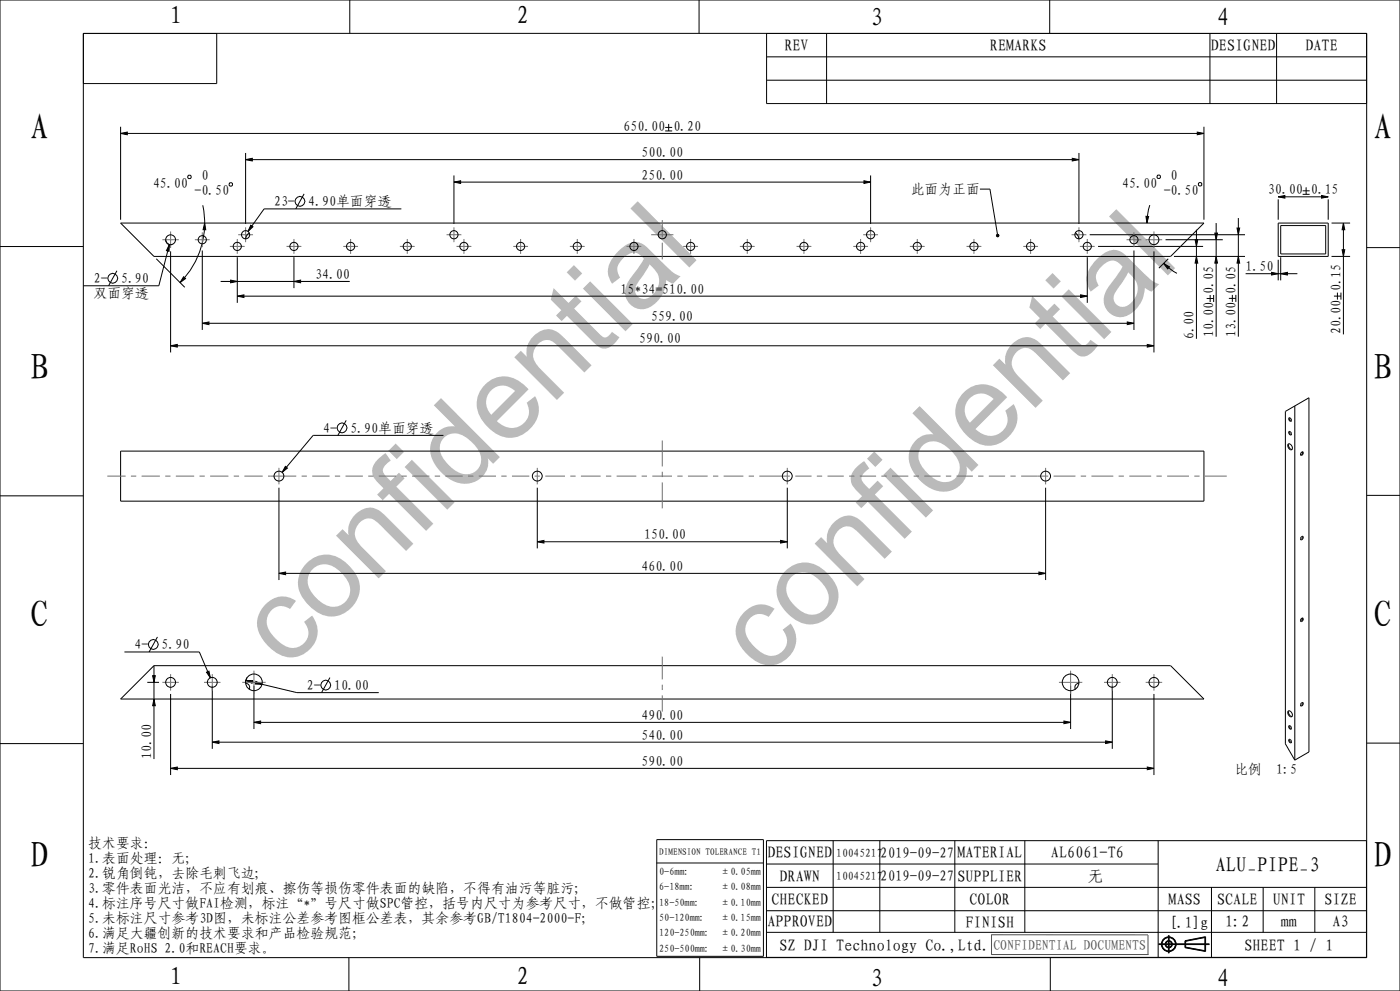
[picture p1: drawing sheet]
<svg xmlns="http://www.w3.org/2000/svg" width="420mm" height="297mm" viewBox="0 0 420 297" stroke-linecap="round" stroke-linejoin="round" font-family="sans-serif">
<g fill="none" stroke="#000" stroke-width=".3">
<path d="M0 0h420v297h-420zM25 10h385v277h-385zM25 10h40v15h-40zM104.9 0v10M209.7 0v10M230 10h180v21h-180zM230 17h180M248 10v21M314.9 0v10M363 10v21M383 10v21M36.2 40l2-.4v.8z"/>
<path d="M36.2 38v27.8M36.2 40h325M199.6 38.2h2.1M199.6 39.2h2.1M200.6 37.1v2.1M230 24h180M359.2 39.6l2 .4-2 .4zM361.2 38v27.8M56.6 52.5h.5l.2 .3v.5l-.2 .2h-.5l-.3-.2v-.5zM69 54.8h.5l.2 .2v.5l-.2 .3h-.5l-.3-.3v-.5zM73.7 47.8l2-.4v.8zM73.7 45.8v21.3"/>
<path d="M73.7 47.8h250M91.2 58.1l-2.5 4.5M136.2 54.6l2-.4v.8zM136.2 52.6v14.5M136.2 54.6h125M259.2 54.2l2 .4-2 .4zM261.2 52.6v14.5M294 56.7h3l2.2 13.5M321.7 47.4l2 .4-2 .4zM323.7 45.8v21.3M347.4 52.5h.5l.2 .2v.5l-.2 .3h-.5l-.3-.3v-.5zM359.8 54.7h.5l.2 .3v.5l-.2 .2h-.5l-.3-.2v-.5z"/>
<path d="M383.5 59l2-.4v.8zM383.5 59.7v6.1M383.5 59h15M390.8 57.2h2.1M390.8 58.2h2.1M391.8 56.1v2.1M396.5 58.6l2 .4-2 .4zM398.5 59.7v6.1M0 73.9h25M36.2 66.8h325l-10 10h-305zM46.9 77.6l8.5 8.5M49.7 71.8a1.47 1.47 0 0 0 2 1.4"/>
<path d="M50.8 73.3l-.1 2-.8-.2zM50.8 73.3l-3.2 12.3h-22.6M51.2 75.3v30.3M60.7 75.1v23.8M60.8 61.5a25.2 25.2 0 0 1-6.8 23.2M61.4 66.8l.3 2.1-.8-.1zM71.2 77.1v13.7M75.2 67.5l.7 .5-1.5 1.4zM88.2 77.1v9.2M120.4 62.6h-41.2l-4.8 6.8M298.9 70.4l.3-.2 .4 .1 .1 .3-.1 .3-.4 .1-.3-.2zM326.2 77.1v13.7"/>
<path d="M326.9 70.3h46.6M329.4 73.8h31.5M340.2 75.1v23.8M343.8 64.8l.8 .1-.5 1.9zM344.9 61.5l-.6 2.6-.2 2.7M346.2 75.3v30.3M349.1 78.9l1.7 1.1-.5 .6zM349.1 78.9l1.6 1.5 2.4 1.5M349.7 71.8h17.1M350.5 77.6l-2.8 2.8M352.2 76.8h21.3M358.5 71.8h.8l-.4 2z"/>
<path d="M358.9 76.8l.4 2h-.8zM358.9 68.8v32.7M364.4 69.8h.8l-.4 2zM364.8 76.8l.4 2h-.8zM364.8 66.8v34.1M371.1 68.3h.8l-.4 2zM371.5 76.8l.4 2h-.8zM371.5 65.3v35.6M383.5 66.8h15v10h-15zM383.5 77.8v6.2M384.2 67.6h13.5v8.5h-13.5zM384.2 77.1v6.9"/>
<path d="M399.5 76.8h5.5M399.5 66.8h5.5M402.6 74.8h.8l-.4 2zM403 66.8l.4 2h-.8zM403 66.8v33.4M410 74.2h10M35.1 81.1l-2.5 4.5M55.1 82.9l.6 .6-1.7 1.2zM60.7 96.9l2-.4v.8zM60.7 96.9h279.5M66.2 84.3h38.7M69.2 83.9l2 .4-2 .4z"/>
<path d="M71.2 88.8l2-.4v.8zM71.2 88.8h255M88.2 84.3l2-.4v.8zM324.2 88.4l2 .4-2 .4zM338.2 96.5l2 .4-2 .4zM362 89.5h2.1M363 88.4v2.1M364.1 88.4v2.1M368.7 89.4h2.1M369.7 88.4v2.1M370.8 88.4v2.1M373.7 82h15.5"/>
<path d="M381.5 81.6l2 .4-2 .4zM384.2 82l2-.4v.8zM400.2 88.7h2.1M401.2 87.7v2.1M402.3 87.7v2.1M51.2 103.6l2-.4v.8zM51.2 103.6h295M344.2 103.2l2 .4-2 .4zM36.2 135.2h325v15h-325zM85.6 139.8l.6 .5-1.6 1.3zM103.9 126l-2.5 4.5M133 130.5h-39.1l-9.3 11.1"/>
<path d="M385.6 123.3l7.1-4.1v106.2l-4.3 2.4-2.8-4.9zM388.4 121.7v106.1M0 148.6h25M83.7 146.2v27.6M161.2 146.2v18.2M236.2 146.2v18.2M313.7 146.2v27.6M410 148.5h10M83.7 171.8l2-.4v.8zM83.7 171.8h230M161.2 162.4l2-.4v.8zM161.2 162.4h75"/>
<path d="M234.2 162l2 .4-2 .4zM311.7 171.4l2 .4-2 .4zM37.3 195.4h22.5l3.3 7.7M46.2 199.5h305l10 10h-325zM46.2 199.5v28M47.2 190.9l-2.5 4.5M44.2 204.5h3.5M45.8 202.5h.8l-.4 2zM46.2 209.5l.4 2h-.8zM51.2 208v24.3M62 201.5l.7-.4 .4 2zM63.7 205.5v18.9"/>
<path d="M73.8 203.9l2 .1-.2 .8zM73.8 203.9l15.3 3.7h24.5M74.1 203.1l-.4 1.4M76.2 216.5l2-.4v.8zM76.2 205.5v13M76.2 216.5h245M76.8 204.2l1.8 .9-2-.1zM99 203.1l-2.5 4.5M319.2 216.1l2 .4-2 .4zM321.2 205.5v13M333.7 205.5v18.9M346.2 208v24.3"/>
<path d="M0 222.9h25M51.2 230.3l2-.4v.8zM51.2 230.3h295M63.7 222.4l2-.4v.8zM63.7 222.4h270M331.7 222l2 .4-2 .4zM344.2 229.9l2 .4-2 .4zM387.5 222.3l-.3 .2M410 222.7h10M197 251.6h32v35h-32zM197 258.6h32M229.9 251.9h180v35h-180z"/>
<path d="M229.9 258.9h117.5M249.9 251.9v27.5M263.9 251.9v27.5M286.4 251.9v27.5M307.4 251.9v27.5M347.4 251.9v35M229.9 265.9h180M229.9 272.9h180M229.9 279.4h180M363.4 265.9v21M378.9 265.9v13.5M394.4 265.9v13.5"/>
<path d="M104.7 287v10M209.9 287v10M315.1 287v10M347.6 283.1h15.2M347.6 283h15.2M347.6 282.9h15.2M350.5 280.3v5.4M350.6 280.3v5.4M350.7 280.3v5.4M355.5 281.9l6.2-1.2v4.5l-6.2-1.2zM355.6 282l6-1.2v4.2l-6-1.1zM355.7 282.1l5.8-1.1v3.9l-5.8-1z"/>
<circle cx="90" cy="60.3" r="1.47"/>
<circle cx="33.8" cy="83.4" r="1.47"/>
<circle cx="102.6" cy="128.2" r="1.47"/>
<circle cx="46" cy="193.1" r="1.47"/>
<circle cx="97.7" cy="205.3" r="1.47"/>
<circle cx="350.6" cy="283" r="2.21"/>
<circle cx="350.6" cy="283" r="2.11"/>
<circle cx="350.6" cy="283" r="2.01"/>
<circle cx="350.6" cy="283" r="1.08"/>
<circle cx="350.6" cy="283" r=".88"/>
<circle cx="350.6" cy="283" r=".98"/>
</g>
<g fill="#000">
<path d="M36.2 40l2-.4v.8zM359.2 39.6l2 .4-2 .4zM73.7 47.8l2-.4v.8zM136.2 54.6l2-.4v.8zM259.2 54.2l2 .4-2 .4zM321.7 47.4l2 .4-2 .4zM383.5 59l2-.4v.8zM396.5 58.6l2 .4-2 .4zM50.8 73.3l-.1 2-.8-.2zM61.4 66.8l.3 2.1-.8-.1zM75.2 67.5l.7 .5-1.5 1.4zM298.9 70.4l.3-.2 .4 .1 .1 .3-.1 .3-.4 .1-.3-.2z"/>
<path d="M343.8 64.8l.8 .1-.5 1.9zM349.1 78.9l1.7 1.1-.5 .6zM358.5 71.8h.8l-.4 2zM358.9 76.8l.4 2h-.8zM364.4 69.8h.8l-.4 2zM364.8 76.8l.4 2h-.8zM371.1 68.3h.8l-.4 2zM371.5 76.8l.4 2h-.8zM403 66.8l.4 2h-.8zM402.6 74.8h.8l-.4 2zM55.1 82.9l.6 .6-1.7 1.2zM60.7 96.9l2-.4v.8z"/>
<path d="M71.2 88.8l2-.4v.8zM69.2 83.9l2 .4-2 .4zM88.2 84.3l2-.4v.8zM324.2 88.4l2 .4-2 .4zM338.2 96.5l2 .4-2 .4zM381.5 81.6l2 .4-2 .4zM384.2 82l2-.4v.8zM51.2 103.6l2-.4v.8zM344.2 103.2l2 .4-2 .4zM85.6 139.8l.6 .5-1.6 1.3zM83.7 171.8l2-.4v.8zM161.2 162.4l2-.4v.8z"/>
<path d="M234.2 162l2 .4-2 .4zM311.7 171.4l2 .4-2 .4zM45.8 202.5h.8l-.4 2zM46.2 209.5l.4 2h-.8zM62 201.5l.7-.4 .4 2zM73.8 203.9l2 .1-.2 .8zM76.2 216.5l2-.4v.8zM76.8 204.2l1.8 .9-2-.1zM319.2 216.1l2 .4-2 .4zM51.2 230.3l2-.4v.8zM63.7 222.4l2-.4v.8zM331.7 222l2 .4-2 .4z"/>
<path d="M344.2 229.9l2 .4-2 .4z"/>
</g>
<path d="M297.3 280.1l47.1 .1v5.9M297.5 280.2v5.9M344.5 286.1h-47.1" fill="none" stroke="#4d4d4d" stroke-width=".3"/>
<!-- layer: 02___PRT_ALL_AXES -->
<g fill="none" stroke="#707070" stroke-width=".3">
<path d="M48.7 71.8h5M51.2 69.4v4.9M58.5 71.8h4.4M60.7 69.6v4.5M69 73.8h4.4M71.2 71.6v4.5M71.5 70.3h4.4M73.7 68.1v4.5M86 73.8h4.4M88.2 71.6v4.5M103 73.8h4.4M105.2 71.6v4.5"/>
<path d="M120 73.8h4.4M122.2 71.6v4.5M134 70.3h4.4M136.2 68.1v4.5M137 73.8h4.4M139.2 71.6v4.5M154 73.8h4.4M156.2 71.6v4.5M171 73.8h4.4M173.2 71.6v4.5M188 73.8h4.4M190.2 71.6v4.5"/>
<path d="M195.3 70.3h6.7M198.7 66v5.1M198.7 72.7v5M205 73.8h4.4M207.2 71.6v4.5M222 73.8h4.4M224.2 71.6v4.5M239 73.8h4.4M241.2 71.6v4.5M256 73.8h4.4M258.2 71.6v4.5M259 70.3h4.4"/>
<path d="M261.2 68.1v4.5M273 73.8h4.4M275.2 71.6v4.5M290 73.8h4.4M292.2 71.6v4.5M307 73.8h4.4M309.2 71.6v4.5M321.5 70.3h4.4M323.7 68.1v4.5M324 73.8h4.4M326.2 71.6v4.5M338 71.8h4.4"/>
<path d="M340.2 69.6v4.5M343.7 71.8h5M346.2 69.4v4.9M198.7 132v7.8M32.2 142.7h5.5M39.3 142.7h1.6M42.5 142.7h5.5M49.6 142.7h1.6M52.8 142.7h5.4M59.8 142.7h1.6M63 142.7h5.5M70.1 142.7h1.6"/>
<path d="M73.3 142.7h5.5M80.4 142.7h8.5M83.7 140.2v5M90.5 142.7h1.6M93.7 142.7h5.2M100.5 142.7h1.6M103.7 142.7h5.2M110.5 142.7h1.5M113.6 142.7h5.2M120.4 142.7h1.6M123.6 142.7h5.2M130.4 142.7h1.6"/>
<path d="M133.6 142.7h5.2M140.4 142.7h1.6M143.6 142.7h5.2M150.4 142.7h1.6M153.6 142.7h5.2M160.4 142.7h1.6M161.2 140.2v5M163.6 142.7h5.9M171.1 142.7h1.6M174.3 142.7h5.9M181.8 142.7h1.6M185 142.7h5.9"/>
<path d="M192.5 142.7h1.6M195.7 142.7h5.9M198.7 141.4v1.6M198.7 144.6v7.8M203.2 142.7h1.6M206.4 142.7h5.9M213.9 142.7h1.6M217.1 142.7h5.9M224.6 142.7h1.6M227.8 142.7h9.2M236.2 140.2v5M238.6 142.7h4.9"/>
<path d="M245.1 142.7h1.6M248.3 142.7h4.8M254.7 142.7h1.6M257.9 142.7h4.9M264.4 142.7h1.6M267.6 142.7h4.9M274.1 142.7h1.6M277.3 142.7h4.9M283.8 142.7h1.6M287 142.7h4.9M293.4 142.7h1.6M296.6 142.7h4.9"/>
<path d="M303.1 142.7h1.6M306.3 142.7h8.2M313.7 140.2v5M316.1 142.7h6.5M324.2 142.7h1.6M327.4 142.7h6.6M335.6 142.7h1.6M338.8 142.7h6.5M346.9 142.7h1.6M350.1 142.7h6.6M358.3 142.7h1.6M361.5 142.7h6.5"/>
<path d="M198.7 196.8v6.8M48.7 204.5h5M51.2 202v5M61.2 204.5h5M63.7 202v5M72.7 204.5h7M76.2 201v7M198.7 205.2v1.6M198.7 208.4v4.9M198.7 206h.1M317.7 204.5h7M321.2 201v7"/>
<path d="M331.2 204.5h5M333.7 202v5M343.7 204.5h5M346.2 202v5"/>
</g>
<g fill="none" stroke="#000" stroke-width=".3">
<path d="M74.8 69.8l-.9 1-.2 .8M322.6 69.8l.6 .6 .5 1.2M386.5 133.1v-.1a1.11 1.11 0 0 1 1.1 .6 1.11 1.11 0 0 1-.1 1.2h-.4a1.36 1.36 0 0 1-.6-1.7zM386.6 133h-.1M386.6 133l.1 1 .4 .5 .5 .2M386.7 125.3l.6 .2v.8l-.6-.4zM386.7 129.4l.6 .2v.7l-.6-.3zM386.9 129.3l.1 .6 .4 .3M386.9 125.2l.1 .6 .4 .4M387.3 130.3h.1M390.2 136.4v.1M390.5 135.6h.1"/>
<path d="M390.5 135.6h.2M390.6 135.5l-.4 .4v.5M390.6 135.4h.1M390.6 135.4l.3 .1v.5l-.3 .4-.4 .1M390.7 135.5h.1M390.7 135.5l-.1 .5-.4 .4M390.8 135.6h.1M390.2 161.7v.1M390.4 161.6l-.2 .1M390.4 161.6h.1M390.4 160.9l.4-.2 .2 .4-.3 .5-.3 .2-.3-.3zM390.7 160.7l-.3 .9"/>
<path d="M390.2 186.2v.1M390.4 185.4l.1 .1M390.5 185.6h.1M390.5 185.6h.2M390.5 185.3l.2 .1M390.6 185.3l-.4 .4v.5M390.6 185.3h.1M390.6 185.3h.3v.5l-.3 .4-.4 .1M390.7 185.4h.1M390.7 185.2l.1 .3M390.8 185.5l-.6 .7M73.7 204.8a1.23 1.23 0 0 1 1.1 1.8"/>
<path d="M323.7 204.8a1.23 1.23 0 0 0-1.1 1.8M386.5 213.1a1.11 1.11 0 0 1 1.1 .5 1.11 1.11 0 0 1-.1 1.2h-.4a1.36 1.36 0 0 1-.6-1.7zM386.6 213l-.1 .1M386.6 213l.1 1 .4 .6 .5 .1M386.7 217.5l.6 .3v.7l-.6-.3zM386.9 217.5l.1 .6 .4 .3M387.3 218.5h.1M390.2 211.6h.1M390.4 211.4l-.2 .1M390.4 211.4h.1M390.4 210.7l.4-.2 .2 .4-.3 .5-.3 .2-.3-.3zM390.7 210.5l-.3 .9"/>
<path d="M386.7 221.6l.6 .3v.7l-.6-.3zM386.9 221.6l.1 .6 .4 .3M387.3 222.6h.1"/>
<circle cx="51.2" cy="71.8" r="1.48"/>
<circle cx="60.7" cy="71.8" r="1.23"/>
<circle cx="71.2" cy="73.8" r="1.23"/>
<circle cx="73.7" cy="70.3" r="1.23"/>
<circle cx="88.2" cy="73.8" r="1.23"/>
<circle cx="105.2" cy="73.8" r="1.23"/>
<circle cx="122.2" cy="73.8" r="1.23"/>
<circle cx="136.2" cy="70.3" r="1.23"/>
<circle cx="139.2" cy="73.8" r="1.23"/>
<circle cx="156.2" cy="73.8" r="1.23"/>
<circle cx="173.2" cy="73.8" r="1.23"/>
<circle cx="190.2" cy="73.8" r="1.23"/>
<circle cx="198.7" cy="70.3" r="1.23"/>
<circle cx="207.2" cy="73.8" r="1.23"/>
<circle cx="224.2" cy="73.8" r="1.23"/>
<circle cx="241.2" cy="73.8" r="1.23"/>
<circle cx="258.2" cy="73.8" r="1.23"/>
<circle cx="261.2" cy="70.3" r="1.23"/>
<circle cx="275.2" cy="73.8" r="1.23"/>
<circle cx="292.2" cy="73.8" r="1.23"/>
<circle cx="309.2" cy="73.8" r="1.23"/>
<circle cx="323.7" cy="70.3" r="1.23"/>
<circle cx="326.2" cy="73.8" r="1.23"/>
<circle cx="340.2" cy="71.8" r="1.23"/>
<circle cx="346.2" cy="71.8" r="1.48"/>
<circle cx="83.7" cy="142.7" r="1.48"/>
<circle cx="161.2" cy="142.7" r="1.48"/>
<circle cx="236.2" cy="142.7" r="1.48"/>
<circle cx="313.7" cy="142.7" r="1.48"/>
<circle cx="51.2" cy="204.5" r="1.48"/>
<circle cx="63.7" cy="204.5" r="1.48"/>
<circle cx="76.2" cy="204.5" r="2.5"/>
<circle cx="321.2" cy="204.5" r="2.5"/>
<circle cx="333.7" cy="204.5" r="1.48"/>
<circle cx="346.2" cy="204.5" r="1.48"/>
</g>
<g font-size="34.9" fill="#bababa">
<text x="85.9" y="201" transform="rotate(-45 85.9 201)">confidential</text>
<text x="229.5" y="203.4" transform="rotate(-45 229.5 203.4)">confidential</text>
</g>
<g font-size="11.1">
<text x="9" y="42">A</text>
<text x="412" y="42">A</text>
<text x="9" y="114">B</text>
<text x="412" y="114">B</text>
<text x="9" y="188">C</text>
<text x="412" y="188">C</text>
<text x="9" y="260">D</text>
<text x="412" y="260">D</text>
</g>
<g font-size="7.6">
<text x="51" y="7.2">1</text>
<text x="155" y="7.2">2</text>
<text x="261" y="7.8">3</text>
<text x="365" y="7.8">4</text>
<text x="51" y="295.2">1</text>
<text x="155" y="295.2">2</text>
<text x="261" y="295.8">3</text>
<text x="365" y="295.8">4</text>
</g>
<text font-size="6.3" x="364.6" y="261.2">ALU_PIPE_3</text>
<g font-size="4.9">
<text x="235.3" y="15.3">REV</text>
<text x="297" y="15.3">REMARKS</text>
<text x="363.3" y="15.3">DESIGNED</text>
<text x="391.6" y="15.3">DATE</text>
<text x="230.2" y="257.2">DESIGNED</text>
<text x="287.2" y="257.2">MATERIAL</text>
<text x="315.3" y="257.2">AL6061-T6</text>
<text x="233.9" y="264.2">DRAWN</text>
<text x="287.2" y="264.2">SUPPLIER</text>
<text x="326.2" y="264.2">无</text>
<text x="231.4" y="271.2">CHECKED</text>
<text x="290.9" y="271.2">COLOR</text>
<text x="350.6" y="271.2">MASS</text>
<text x="365.1" y="271.2">SCALE</text>
<text x="381.8" y="271.2">UNIT</text>
<text x="397.3" y="271.2">SIZE</text>
<text x="230.2" y="277.9">APPROVED</text>
<text x="289.7" y="278.2">FINISH</text>
<text x="367.5" y="277.9">1:2</text>
<text x="384.3" y="277.9">mm</text>
<text x="399.8" y="277.9">A3</text>
<text x="233.9" y="284.9">SZ DJI Technology Co.,Ltd.</text>
<text x="373.3" y="284.9">SHEET 1 / 1</text>
</g>
<text font-size="4.7" x="350.7" y="278.1">[.1]g</text>
<g font-size="4.4">
<text x="264.1" y="257">2019-09-27</text>
<text x="264.1" y="264">2019-09-27</text>
</g>
<g font-size="4.2">
<text x="187.1" y="39.2">650.00</text>
<text x="202" y="39.2">0.20</text>
<text x="192.4" y="47.1">500.00</text>
<text x="192.4" y="53.8">250.00</text>
<text x="351.2" y="54">0</text>
<text x="45.9" y="56.3">45.00</text>
<text x="58.3" y="58.5">-0.50</text>
<text x="60.4" y="54">0</text>
<text x="273.2" y="58.2">此面为正面</text>
<text x="336.7" y="56.2">45.00</text>
<text x="349.1" y="58.5">-0.50</text>
<text x="380.4" y="58.2">30.00</text>
<text x="393.2" y="58.2">0.15</text>
<text x="82.2" y="61.8">23-</text>
<text x="92.5" y="61.8">4.90单面穿透</text>
<text x="94.5" y="83.6">34.00</text>
<text x="373.7" y="81.3">1.50</text>
<text x="28" y="89.4">双面穿透</text>
<text x="28.2" y="84.9">2-</text>
<text x="36.3" y="84.9">5.90</text>
<text x="186.2" y="88">15*34=510.00</text>
<text x="364.1" y="88.1" transform="rotate(-90 364.1 88.1)">0.05</text>
<text x="370.8" y="88" transform="rotate(-90 370.8 88)">0.05</text>
<text x="402.3" y="87.3" transform="rotate(-90 402.3 87.3)">0.15</text>
<text x="195.4" y="96.1">559.00</text>
<text x="358.2" y="101.5" transform="rotate(-90 358.2 101.5)">6.00</text>
<text x="364.1" y="100.9" transform="rotate(-90 364.1 100.9)">10.00</text>
<text x="370.8" y="100.9" transform="rotate(-90 370.8 100.9)">13.00</text>
<text x="402.3" y="100.2" transform="rotate(-90 402.3 100.2)">20.00</text>
<text x="191.7" y="102.9">590.00</text>
<text x="96.9" y="129.7">4-</text>
<text x="105.1" y="129.7">5.90单面穿透</text>
<text x="193.3" y="161.6">150.00</text>
<text x="192.4" y="171.1">460.00</text>
<text x="40.3" y="194.6">4-</text>
<text x="48.5" y="194.6">5.90</text>
<text x="92.1" y="206.8">2-</text>
<text x="100.2" y="206.8">10.00</text>
<text x="192.4" y="215.7">490.00</text>
<text x="192.4" y="221.7">540.00</text>
<text x="45.4" y="227.5" transform="rotate(-90 45.4 227.5)">10.00</text>
<text x="192.4" y="229.5">590.00</text>
<text x="370.4" y="231.9">比例</text>
<text x="382.9" y="231.9">1:5</text>
<text x="26.5" y="254">技术要求：</text>
<text x="26.5" y="258.5">1.表面处理：无;</text>
<text x="26.5" y="263">2.锐角倒钝，去除毛刺飞边;</text>
<text x="26.5" y="267.5">3.零件表面光洁，不应有划痕、擦伤等损伤零件表面的缺陷，不得有油污等脏污;</text>
<text x="26.5" y="272">4.标注序号尺寸做FAI检测，标注“*”号尺寸做SPC管控，括号内尺寸为参考尺寸，不做管控；</text>
<text x="26.5" y="276.5">5.未标注尺寸参考3D图，未标注公差参考图框公差表，其余参考GB/T1804-2000-F；</text>
<text x="26.5" y="281">6.满足大疆创新的技术要求和产品检验规范；</text>
<text x="26.5" y="285.5">7.满足RoHS 2.0和REACH要求。</text>
</g>
<text font-size="4.2" fill="#4d4d4d" x="298" y="284.6">CONFIDENTIAL DOCUMENTS</text>
<g font-size="3.5">
<text x="250.9" y="256.7">10045217</text>
<text x="250.9" y="263.7">10045217</text>
</g>
<g font-size="3.1">
<text x="197.7" y="262.2">0-6mm:</text>
<text x="216.1" y="262.2">±0.05mm</text>
<text x="197.7" y="266.8">6-18mm:</text>
<text x="216.1" y="266.8">±0.08mm</text>
<text x="197.7" y="271.4">18-50mm:</text>
<text x="216.1" y="271.4">±0.10mm</text>
<text x="197.7" y="276">50-120mm:</text>
<text x="197.7" y="280.7">120-250mm:</text>
<text x="216.1" y="276">±0.15mm</text>
<text x="216.1" y="280.7">±0.20mm</text>
<text x="197.7" y="285.3">250-500mm:</text>
<text x="216.1" y="285.3">±0.30mm</text>
</g>
<text font-size="2.8" x="197.7" y="256.1">DIMENSION TOLERANCE T1</text>
</svg>
